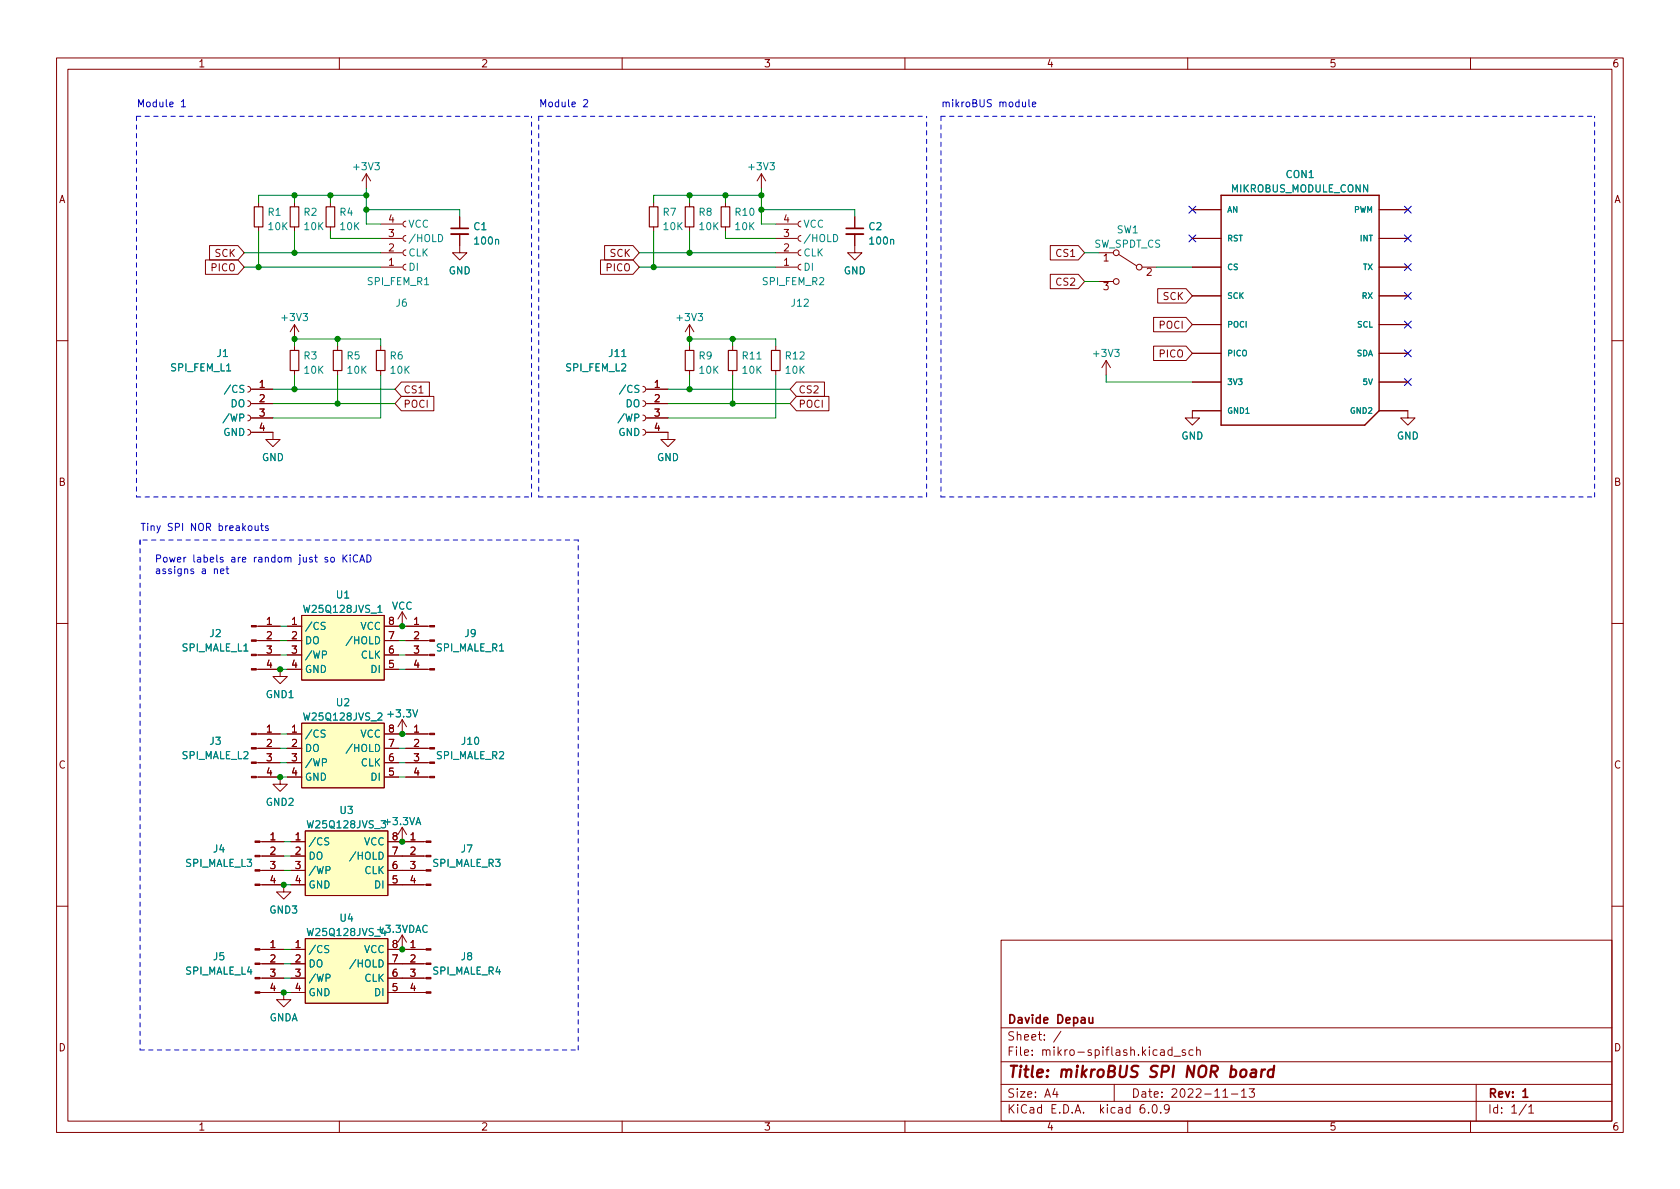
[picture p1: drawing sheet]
<svg xmlns="http://www.w3.org/2000/svg" width="297mm" height="210mm" viewBox="0 0 297 210" stroke-linecap="round" stroke-linejoin="round" font-family="sans-serif">
<g fill="none" stroke="#840000" stroke-width=".18">
<path d="M10 10.2h277v190.1h-277zM12 12.2h273v186.1h-273zM60 10.2v2M110 10.2v2M160 10.2v2M210 10.2v2M260 10.2v2M45.7 35.8v.8M52.1 35.8v.8M58.4 35.8v.8M64.8 30.7l-.8 1.3M64.8 30.7v2.6"/>
<path d="M64.8 30.7l.7 1.3M67.3 39.6h3.8M71.8 39.1l-.4 .2-.2 .3 .2 .4 .4 .1M81.3 38.3v2.1M115.6 35.8v.8M121.9 35.8v.8M128.3 35.8v.8M134.6 30.7l-.7 1.3M134.6 30.7v2.6M134.6 30.7l.8 1.3M137.2 39.6h3.8M141.6 39.1l-.4 .2-.1 .3 .1 .4 .4 .1"/>
<path d="M151.1 38.3v2.1M210.8 37.1h5.1M243.8 37.1h5.1M36.3 46h5.8l1.1 1.2-1.1 1.3h-5.8zM37 43.4h5.1l1.1 1.3-1.1 1.3h-5.1zM45.7 40.1v.8M52.1 40.1v.8M52.1 57.4v2.5M52.1 57.4l-.8 1.3M52.1 57.4l.7 1.3M58.4 40.1v.8M67.3 47.2h3.8"/>
<path d="M67.3 42.2h3.8M67.3 44.7h3.8M71.8 46.7l-.4 .2-.2 .3 .2 .4 .4 .1M71.8 44.2l-.4 .1-.2 .4 .2 .4 .4 .1M71.8 41.7l-.4 .1-.2 .4 .2 .3 .4 .2M81.3 41.4v3.3h1.2l-1.2 1.3-1.3-1.3h1.3M106.2 46h5.7l1.1 1.2-1.1 1.3h-5.7zM106.9 43.4h5l1.1 1.3-1.1 1.3h-5zM115.6 40.1v.8M121.9 57.4l-.7 1.3M121.9 40.1v.8M121.9 57.4v2.5"/>
<path d="M121.9 57.4l.8 1.3M128.3 40.1v.8M137.2 47.2h3.8M137.2 42.2h3.8M137.2 44.7h3.8M141.6 46.7l-.4 .2-.1 .3 .1 .4 .4 .1M141.6 44.2l-.4 .1-.1 .4 .1 .4 .4 .1M141.6 41.7l-.4 .1-.1 .4 .1 .3 .4 .2M151.1 41.4v3.3h1.3l-1.3 1.3-1.2-1.3h1.2M185.7 43.4h5l1.1 1.3-1.1 1.3h-5zM185.7 48.5h5l1.1 1.3-1.1 1.2h-5zM194.3 44.7h2.5"/>
<path d="M194.3 49.8h2.5M197.7 45l3.2 2M201.9 47.2h2.6M204 56.1h5.7l1.1 1.3-1.1 1.3h-5.7zM204.7 51h5l1.1 1.3-1.1 1.3h-5zM210.8 57.4h5.1M210.8 52.3h5.1M210.8 47.2h5.1M210.8 42.2h5.1M243.8 57.4h5.1M243.8 52.3h5.1M243.8 47.2h5.1"/>
<path d="M243.8 42.2h5.1M10 60.2h2M43.8 68.3l.4 .2 .1 .3-.1 .4-.4 .1M43.8 70.9l.4 .1 .1 .4-.1 .3-.4 .2M43.8 73.4l.4 .1 .1 .4-.1 .4-.4 .1M43.8 75.9l.4 .2 .1 .3-.1 .4-.4 .2M44.4 76.4h3.9v1.3h1.2l-1.2 1.3-1.3-1.3h1.3M44.4 68.8h3.9M44.4 71.4h3.9M44.4 73.9h3.9M52.1 61.2v.8M52.1 65.5v.8"/>
<path d="M59.7 61.2v.8M59.7 65.5v.8M67.3 61.2v.8M67.3 65.5v.8M71 67.6h4.9v2.5h-4.9l-1.2-1.3zM71 70.1h5.7v2.5h-5.7l-1.2-1.2zM113.7 68.3l.3 .2 .2 .3-.2 .4-.3 .1M113.7 70.9l.3 .1 .2 .4-.2 .3-.3 .2M113.7 73.4l.3 .1 .2 .4-.2 .4-.3 .1M113.7 75.9l.3 .2 .2 .3-.2 .4-.3 .2M114.3 76.4h3.8v1.3h1.3l-1.3 1.3-1.3-1.3h1.3M114.3 68.8h3.8"/>
<path d="M114.3 71.4h3.8M114.3 73.9h3.8M121.9 61.2v.8M121.9 65.5v.8M129.5 61.2v.8M129.5 65.5v.8M137.2 61.2v.8M137.2 65.5v.8M140.8 70.1h5.8v2.5h-5.8l-1.1-1.2zM140.8 67.6h5v2.5h-5l-1.1-1.3zM195.6 63.7l-.8 1.3M195.6 63.7v2.6"/>
<path d="M195.6 63.7l.7 1.3M204 61.2h5.7l1.1 1.3-1.1 1.2h-5.7zM210.8 67.6h5.1M210.8 62.5h5.1M215.9 72.6h-5.1v1.3h1.3l-1.3 1.3-1.3-1.3h1.3M243.8 72.6h5.1v1.3h1.3l-1.3 1.3-1.3-1.3h1.3M243.8 67.6h5.1M243.8 62.5h5.1M285 60.2h2M10 110.2h2M45.3 118.4h4.2v1.2h1.3l-1.3 1.3-1.2-1.3h1.2M45.3 115.8h4.2"/>
<path d="M45.3 113.3h4.2M45.3 110.7h4.2M50.8 118.4h2.5M50.8 115.8h2.5M50.8 113.3h2.5M50.8 110.7h2.5M53.3 108.8h14.6v11.5h-14.6zM67.9 118.4h2.6M67.9 115.8h2.6M67.9 113.3h2.6M67.9 110.7h2.6M71.1 108.2v2.5"/>
<path d="M71.1 108.2l-.7 1.3M71.1 108.2l.8 1.3M71.8 118.4h4.2M71.8 115.8h4.2M71.8 113.3h4.2M71.8 110.7h4.2M285 110.2h2M45.3 137.4h4.2v1.3h1.3l-1.3 1.2-1.2-1.2h1.2M45.3 134.9h4.2M45.3 132.3h4.2M45.3 129.8h4.2M50.8 137.4h2.5"/>
<path d="M50.8 134.9h2.5M50.8 132.3h2.5M50.8 129.8h2.5M53.3 127.9h14.6v11.4h-14.6zM67.9 137.4h2.6M67.9 134.9h2.6M67.9 132.3h2.6M67.9 129.8h2.6M71.1 127.2v2.6M71.1 127.2l-.7 1.3M71.1 127.2l.8 1.3M71.8 137.4h4.2"/>
<path d="M71.8 134.9h4.2M71.8 132.3h4.2M71.8 129.8h4.2M45.9 156.5h4.3v1.2h1.2l-1.2 1.3-1.3-1.3h1.3M45.9 148.8h4.3M45.9 151.4h4.3M45.9 153.9h4.3M51.4 148.8h2.6M51.4 151.4h2.6M51.4 153.9h2.6M51.4 156.5h2.6M54 146.9h14.6v11.5h-14.6z"/>
<path d="M68.6 148.8h6.7M68.6 151.4h6.7M68.6 153.9h6.7M68.6 156.5h6.7M71.1 146.3v2.5M71.1 146.3l-.7 1.3M71.1 146.3l.8 1.3M10 160.2h2M45.9 175.5h4.3v1.3h1.2l-1.2 1.2-1.3-1.2h1.3M45.9 173h4.3M45.9 170.4h4.3M45.9 167.9h4.3"/>
<path d="M51.4 175.5h2.6M51.4 173h2.6M51.4 170.4h2.6M51.4 167.9h2.6M54 166h14.6v11.4h-14.6zM68.6 175.5h6.7M68.6 173h6.7M68.6 170.4h6.7M68.6 167.9h6.7M71.1 165.3l-.7 1.3M71.1 165.3v2.6M71.1 165.3l.8 1.3"/>
<path d="M177 166.3h108v32h-108zM285 160.2h2M60 198.3v2M110 198.3v2M160 198.3v2M177 194.8h108M177 191.8h108M177 187.8h108M177 181.8h108M186.5 192.5l-.4 1h1M186.9 193v1M187.6 182.4l-1.3 1.9"/>
<path d="M197 191.8v3M202.3 195.3a.59 .59 0 0 0-.7 .7v.5l.1 .3h.4l.3-.1v-.5l-.1-.2-.4-.1-.3 .3M203.1 196.7v.1M203.9 195.4l.2-.1a.81 .81 0 0 1 .6 .7 .81 .81 0 0 1-.3 .8h-.2a.81 .81 0 0 1-.6-.6 .81 .81 0 0 1 .3-.8zM205.2 196.7v.1M206.7 196l-.3 .3h-.3l-.2-.3 .1-.6 .4-.1 .2 .2a.99 .99 0 0 1-.3 1.3h-.3M207.2 185.7l-.4-.1-.3 .3v.4l.1 .3h.6M207.2 185.1v1.5M207.6 186.8h1.1M209.6 185.7l-.4-.1-.2 .2 .1 .3 .5 .1v.4h-.6M210 198.3v2M210.9 185.7l-.4-.1-.3 .3v.4l.2 .3h.5"/>
<path d="M211.6 185.8l.2-.2 .3 .1 .1 .9M211.6 185.1v1.5M216.2 194h.9M217.7 193.5h1.2M219.5 193l.4-.5v1.5M219.5 194h.9M220.9 192.5h.9l-.5 .6 .4 .1v.7l-.2 .1h-.4l-.2-.1M260 198.3v2M261 191.8v6.5M269.9 195.3l-1.3 1.9M270.3 195.8l.4-.5v1.5M270.3 196.8h.9"/>
<circle cx="197.4" cy="44.7" r=".51"/>
<circle cx="197.4" cy="49.8" r=".51"/>
<circle cx="201.4" cy="47.2" r=".51"/>
</g>
<path d="M79.8 40.4h3M149.6 40.4h3.1M192.6 179.9v1h.4l.2-.1M193.2 179.9v1M269.3 193l.4-.5v1.5M269.3 194h.8" fill="none" stroke="#840000" stroke-width=".3"/>
<path d="M221.3 189.2l.2-.1 .5 .1v1.3M222.1 189.6l-.7 .1a.4 .4 0 0 0-.3 .3 .4 .4 0 0 0 .2 .5l.7-.1M223.1 189.1l-.2 1.4M223.7 189.1l-.4 .1-.2 .3M225.2 189.2a.66 .66 0 0 0-1 .3l-.1 .6 .2 .3 .2 .1 .5-.1M225.3 188.5l-.3 2" fill="none" stroke="#840000" stroke-width=".4"/>
<path d="M45 36.6h1.5v3.5h-1.5zM51.3 36.6h1.5v3.5h-1.5zM57.7 36.6h1.5v3.5h-1.5zM114.8 36.6h1.5v3.5h-1.5zM121.2 36.6h1.5v3.5h-1.5zM127.5 36.6h1.5v3.5h-1.5zM51.3 62h1.5v3.5h-1.5zM58.9 62h1.6v3.5h-1.6zM66.5 62h1.6v3.5h-1.6zM121.2 62h1.5v3.5h-1.5zM128.8 62h1.5v3.5h-1.5zM136.4 62h1.5v3.5h-1.5z" fill="none" stroke="#840000" stroke-width=".2"/>
<path d="M215.9 34.5h27.9v38.1l-2.5 2.6h-25.4z" fill="none" stroke="#840000" stroke-width=".25"/>
<g fill="none" stroke="#008484" stroke-width=".18">
<path d="M77.5 41.5a.64 .64 0 0 1 .8 .6 .64 .64 0 0 1-.8 .6zM147.4 41.5a.64 .64 0 0 1 .7 .6 .64 .64 0 0 1-.7 .6zM40.5 73.2l-1.1 1.6M40.8 68.1l-1.1 1.6M110.4 73.2l-1.1 1.6M110.6 68.1l-1.1 1.6M57 115.8l.6-.1 .1-.2v-.3l-.7-.1v1.3M57.5 110.1l-.5-.1-.2 .2v.3l.6 .3 .1 .3-.2 .2h-.5M62.3 112.5l-1.1 1.7M66.8 108.3h.7M57 134.8h.6l.1-.2v-.3l-.7-.1v1.2M57.5 129.2l-.5-.1-.2 .1v.4l.6 .2 .1 .3-.2 .3-.5-.1"/>
<path d="M62.3 131.6l-1.1 1.6M57.6 153.9l.6-.1 .2-.2-.1-.3-.7-.1v1.3M58.1 148.2l-.5-.1-.1 .2v.3l.5 .3 .1 .3-.2 .2h-.5M62.9 150.6l-1.1 1.7M57.6 172.9h.6l.2-.2-.1-.3-.7-.1v1.2M58.1 167.3l-.5-.1-.1 .1v.4l.5 .2 .1 .3-.2 .3-.5-.1M62.9 169.7l-1.1 1.6"/>
</g>
<path d="M79.8 41.4h3M149.6 41.4h3.1" fill="none" stroke="#840000" stroke-width=".33"/>
<g fill="#ffffc2" stroke="#ffffc2" stroke-width=".18">
<path d="M54 146.9h14.6v11.5h-14.6z"/>
<path d="M54 166h14.6v11.4h-14.6z"/>
<path d="M53.3 108.8h14.6v11.5h-14.6z"/>
<path d="M53.3 127.9h14.6v11.4h-14.6z"/>
</g>
<g fill="#840000" stroke="#840000" stroke-width=".18">
<path d="M44.4 137.3h.9v.2h-.9z"/>
<path d="M44.4 134.7h.9v.3h-.9z"/>
<path d="M44.4 132.2h.9v.3h-.9z"/>
<path d="M44.4 129.7h.9v.2h-.9z"/>
<path d="M75.3 175.4h.9v.2h-.9z"/>
<path d="M75.3 172.8h.9v.3h-.9z"/>
<path d="M75.3 170.3h.9v.3h-.9z"/>
<path d="M75.3 167.8h.9v.2h-.9z"/>
<path d="M45.1 156.3h.8v.3h-.8z"/>
<path d="M45.1 153.8h.8v.2h-.8z"/>
<path d="M45.1 151.3h.8v.2h-.8z"/>
<path d="M45.1 148.7h.8v.3h-.8z"/>
<path d="M76 137.3h.8v.2h-.8z"/>
<path d="M76 134.7h.8v.3h-.8z"/>
<path d="M76 132.2h.8v.3h-.8z"/>
<path d="M76 129.7h.8v.2h-.8z"/>
<path d="M45.1 175.4h.8v.2h-.8z"/>
<path d="M45.1 172.8h.8v.3h-.8z"/>
<path d="M45.1 170.3h.8v.3h-.8z"/>
<path d="M45.1 167.8h.8v.2h-.8z"/>
<path d="M44.4 118.2h.9v.3h-.9z"/>
<path d="M44.4 115.7h.9v.2h-.9z"/>
<path d="M44.4 113.2h.9v.2h-.9z"/>
<path d="M44.4 110.6h.9v.3h-.9z"/>
<path d="M75.3 156.3h.9v.3h-.9z"/>
<path d="M75.3 153.8h.9v.2h-.9z"/>
<path d="M75.3 151.3h.9v.2h-.9z"/>
<path d="M75.3 148.7h.9v.3h-.9z"/>
<path d="M76 118.2h.8v.3h-.8z"/>
<path d="M76 115.7h.8v.2h-.8z"/>
<path d="M76 113.2h.8v.2h-.8z"/>
<path d="M76 110.6h.8v.3h-.8z"/>
</g>
<g fill="none" stroke="#0000c2" stroke-width=".18">
<path d="M32.1 18l.3-.4v1.3M32.1 18.9h.7M103.2 17.7l.5-.1 .2 .4-.8 .9h.8M180.8 18v.8l.3 .1 .2-.1M181.3 18v.9M181.9 17.6v1.1l.2 .2M182.5 18.5l.6-.2v-.2l-.4-.1-.2 .2 .1 .6h.5M45.1 93l.1 .8h.3l.1-.1M45.6 93v.8M46.1 93h.5M46.2 92.5v1.1l.4 .2M47.4 93h-.3l-.2 .2 .1 .1 .4 .2v.3h-.5"/>
<path d="M58.6 98.6l.3-.1 .2 .3v.4l-.2 .2-.3-.1-.1-.1zM60.6 98.1v1.3M60.8 98.7l.6 .7M61.4 98.1l-.8 .7M61.9 98.1v.1M61.9 98.5v.9M63.2 98.2a.6 .6 0 0 0-.8 .5 .6 .6 0 0 0 .6 .7l.2-.1M63.6 99.4l.4-1.3 .5 1.3M63.7 99h.6M64.9 98.1a.64 .64 0 0 1 .7 .7 .64 .64 0 0 1-.7 .6zM37.9 100.7l.2-.1 .3 .1v.7M39 101l.6-.1-.1-.2-.3-.1-.2 .2 .1 .6h.4"/>
<path d="M40 100.6h.4M40.1 100.2v1.1l.3 .1"/>
</g>
<g fill="none" stroke="#0000c2" stroke-width=".18" stroke-dasharray=".8 .8">
<path d="M24.1 20.6v67.3M24.1 20.6h69.9M95.2 20.6h68.6M95.2 20.6v67.3M166.4 20.6v67.3M166.4 20.6h115.5M24.1 87.9h69.9M24.8 95.5v1.3M24.8 95.5v90.2M94 87.9v-67.3M95.2 87.9h68.6M102.2 95.5h-77.4"/>
<path d="M163.8 87.9v-67.3M166.4 87.9h115.5M281.9 87.9v-67.3M24.8 185.7h77.4M102.2 185.7v-90.2"/>
</g>
<g fill="none" stroke="#008400" stroke-width=".18">
<path d="M52.1 34.5v1.3M58.4 34.5v1.3M64.8 37.1h16.5v1.2M64.8 34.5h-19.1v1.3M64.8 33.3v6.3h2.5M121.9 34.5v1.3M128.3 34.5v1.3M134.6 34.5h-19v1.3M134.6 33.3v6.3h2.6M134.6 37.1h16.5v1.2M43.2 47.2h24.1M43.2 44.7h24.1"/>
<path d="M45.7 40.9v6.3M52.1 40.9v3.8M58.4 40.9v1.3h8.9M59.7 59.9v1.3M113 47.2h24.2M113 44.7h24.2M115.6 40.9v6.3M121.9 40.9v3.8M128.3 40.9v1.3h8.9M129.5 59.9v1.3M191.8 44.7h2.5M191.8 49.8h2.5"/>
<path d="M204.5 47.2h6.3M48.3 71.4h21.5M48.3 68.8h21.5M52.1 61.2v-1.3h15.2v1.3M52.1 66.3v2.5M59.7 66.3v5.1M67.3 66.3v7.6h-19M118.1 71.4h21.6M118.1 68.8h21.6M121.9 61.2v-1.3h15.3v1.3M121.9 66.3v2.5M129.5 66.3v5.1"/>
<path d="M137.2 66.3v7.6h-19.1M195.6 66.3v1.3h15.2M49.5 115.8h1.3M49.5 113.3h1.3M49.5 110.7h1.3M49.5 118.4h1.3M70.5 115.8h1.3M70.5 113.3h1.3M70.5 110.7h1.3M70.5 118.4h1.3M49.5 137.4h1.3M49.5 129.8h1.3"/>
<path d="M49.5 134.9h1.3M49.5 132.3h1.3M70.5 137.4h1.3M70.5 129.8h1.3M70.5 134.9h1.3M70.5 132.3h1.3M50.2 156.5h1.2M50.2 153.9h1.2M50.2 151.4h1.2M50.2 148.8h1.2M50.2 167.9h1.2M50.2 175.5h1.2"/>
<path d="M50.2 170.4h1.2M50.2 173h1.2"/>
</g>
<g fill="none" stroke="#000084" stroke-width=".18">
<path d="M210.2 36.5l1.2 1.2M211.4 36.5l-1.2 1.2M248.3 36.5l1.2 1.2M249.5 36.5l-1.2 1.2M210.2 41.5l1.2 1.3M211.4 41.5l-1.2 1.3M248.3 56.8l1.2 1.2M248.3 46.6l1.2 1.2M248.3 41.5l1.2 1.3M248.3 51.7l1.2 1.2M249.5 56.8l-1.2 1.2M249.5 46.6l-1.2 1.2"/>
<path d="M249.5 41.5l-1.2 1.3M249.5 51.7l-1.2 1.2M248.3 66.9l1.2 1.3M248.3 61.9l1.2 1.2M249.5 66.9l-1.2 1.3M249.5 61.9l-1.2 1.2"/>
</g>
<g fill="#008400" stroke="#008400" stroke-width=".18">
<circle cx="49.5" cy="137.4" r=".46"/>
<circle cx="49.5" cy="118.4" r=".46"/>
<circle cx="71.1" cy="110.7" r=".46"/>
<circle cx="71.1" cy="129.8" r=".46"/>
<circle cx="64.8" cy="34.5" r=".46"/>
<circle cx="64.8" cy="37.1" r=".46"/>
<circle cx="45.7" cy="47.2" r=".46"/>
<circle cx="52.1" cy="44.7" r=".46"/>
<circle cx="58.4" cy="34.5" r=".46"/>
<circle cx="52.1" cy="34.5" r=".46"/>
<circle cx="52.1" cy="59.9" r=".46"/>
<circle cx="59.7" cy="59.9" r=".46"/>
<circle cx="52.1" cy="68.8" r=".46"/>
<circle cx="59.7" cy="71.4" r=".46"/>
<circle cx="121.9" cy="34.5" r=".46"/>
<circle cx="121.9" cy="44.7" r=".46"/>
<circle cx="115.6" cy="47.2" r=".46"/>
<circle cx="128.3" cy="34.5" r=".46"/>
<circle cx="134.6" cy="37.1" r=".46"/>
<circle cx="134.6" cy="34.5" r=".46"/>
<circle cx="129.5" cy="71.4" r=".46"/>
<circle cx="121.9" cy="68.8" r=".46"/>
<circle cx="129.5" cy="59.9" r=".46"/>
<circle cx="121.9" cy="59.9" r=".46"/>
<circle cx="50.2" cy="156.5" r=".46"/>
<circle cx="50.2" cy="175.5" r=".46"/>
<circle cx="71.1" cy="148.8" r=".46"/>
<circle cx="71.1" cy="167.9" r=".46"/>
</g>
<text font-size="2.8" fill="#840000" x="178" y="190.6">Title: mikroBUS SPI NOR board</text>
<g font-size="2.1" fill="#840000">
<text x="178" y="184">Sheet: /</text>
<text x="178" y="181">Davide Depau</text>
<text x="178" y="186.7">File: mikro-spiflash.kicad_sch</text>
<text x="178" y="196.9">KiCad E.D.A. kicad 6.0.9</text>
<text x="178" y="194.1">Size: A4</text>
<text x="200" y="194.1">Date: 2022-11-13</text>
<text x="263" y="194.1">Rev: 1</text>
<text x="263" y="196.9">Id: 1/1</text>
</g>
<g font-size="1.8" fill="#840000">
<text x="35" y="11.9">1</text>
<text x="85" y="11.9">2</text>
<text x="135" y="11.9">3</text>
<text x="185" y="11.9">4</text>
<text x="235" y="11.9">5</text>
<text x="285" y="11.9">6</text>
<text x="10.3" y="35.9">A</text>
<text x="285.3" y="35.9">A</text>
<text x="68.7" y="41.9">3</text>
<text x="68.7" y="39.4">4</text>
<text x="138.6" y="41.9">3</text>
<text x="138.6" y="39.4">4</text>
<text x="37.4" y="48">PICO</text>
<text x="38" y="45.4">SCK</text>
<text x="68.7" y="47">1</text>
<text x="68.7" y="44.4">2</text>
<text x="107.3" y="48">PICO</text>
<text x="107.9" y="45.4">SCK</text>
<text x="138.6" y="47">1</text>
<text x="138.6" y="44.4">2</text>
<text x="186.9" y="45.4">CS1</text>
<text x="195.1" y="46.2">1</text>
<text x="186.9" y="50.5">CS2</text>
<text x="195.1" y="51.3">3</text>
<text x="202.7" y="48.8">2</text>
<text x="205.7" y="53">SCK</text>
<text x="205.1" y="58.1">POCI</text>
<text x="205.1" y="63.2">PICO</text>
<text x="45.9" y="68.6">1</text>
<text x="45.9" y="71.1">2</text>
<text x="71.3" y="69.6">CS1</text>
<text x="115.7" y="68.6">1</text>
<text x="115.7" y="71.1">2</text>
<text x="141.1" y="69.6">CS2</text>
<text x="45.9" y="73.7">3</text>
<text x="45.9" y="76.2">4</text>
<text x="71.3" y="72.1">POCI</text>
<text x="115.7" y="73.7">3</text>
<text x="115.7" y="76.2">4</text>
<text x="141.1" y="72.1">POCI</text>
<text x="10.3" y="85.9">B</text>
<text x="285.3" y="85.9">B</text>
<text x="47.1" y="110.5">1</text>
<text x="47.1" y="113">2</text>
<text x="51.6" y="110.5">1</text>
<text x="51.6" y="113">2</text>
<text x="68.7" y="113">7</text>
<text x="68.7" y="110.5">8</text>
<text x="73.2" y="110.5">1</text>
<text x="73.2" y="113">2</text>
<text x="47.1" y="115.6">3</text>
<text x="47.1" y="118.1">4</text>
<text x="51.6" y="115.6">3</text>
<text x="51.6" y="118.1">4</text>
<text x="68.7" y="118.1">5</text>
<text x="68.7" y="115.6">6</text>
<text x="73.2" y="115.6">3</text>
<text x="73.2" y="118.1">4</text>
<text x="47.1" y="129.5">1</text>
<text x="51.6" y="129.5">1</text>
<text x="68.7" y="129.5">8</text>
<text x="73.2" y="129.5">1</text>
<text x="10.3" y="135.9">C</text>
<text x="47.1" y="132.1">2</text>
<text x="47.1" y="134.6">3</text>
<text x="47.1" y="137.2">4</text>
<text x="51.6" y="132.1">2</text>
<text x="51.6" y="134.6">3</text>
<text x="51.6" y="137.2">4</text>
<text x="68.7" y="137.2">5</text>
<text x="68.7" y="134.6">6</text>
<text x="68.7" y="132.1">7</text>
<text x="73.2" y="132.1">2</text>
<text x="73.2" y="134.6">3</text>
<text x="73.2" y="137.2">4</text>
<text x="285.3" y="135.9">C</text>
<text x="47.8" y="148.6">1</text>
<text x="52.2" y="148.6">1</text>
<text x="69.4" y="148.6">8</text>
<text x="72.5" y="148.6">1</text>
<text x="47.8" y="151.1">2</text>
<text x="47.8" y="153.7">3</text>
<text x="52.2" y="151.1">2</text>
<text x="52.2" y="153.7">3</text>
<text x="69.4" y="153.7">6</text>
<text x="69.4" y="151.1">7</text>
<text x="72.5" y="151.1">2</text>
<text x="72.5" y="153.7">3</text>
<text x="47.8" y="156.2">4</text>
<text x="52.2" y="156.2">4</text>
<text x="69.4" y="156.2">5</text>
<text x="72.5" y="156.2">4</text>
<text x="47.8" y="167.6">1</text>
<text x="52.2" y="167.6">1</text>
<text x="69.4" y="167.6">8</text>
<text x="72.5" y="167.6">1</text>
<text x="47.8" y="170.2">2</text>
<text x="47.8" y="172.7">3</text>
<text x="52.2" y="170.2">2</text>
<text x="52.2" y="172.7">3</text>
<text x="69.4" y="172.7">6</text>
<text x="69.4" y="170.2">7</text>
<text x="72.5" y="170.2">2</text>
<text x="72.5" y="172.7">3</text>
<text x="47.8" y="175.3">4</text>
<text x="52.2" y="175.3">4</text>
<text x="69.4" y="175.3">5</text>
<text x="72.5" y="175.3">4</text>
<text x="10.3" y="185.9">D</text>
<text x="285.3" y="185.9">D</text>
<text x="35" y="199.9">1</text>
<text x="85" y="199.9">2</text>
<text x="135" y="199.9">3</text>
<text x="185" y="199.9">4</text>
<text x="235" y="199.9">5</text>
<text x="285" y="199.9">6</text>
</g>
<g font-size="1.8" fill="#0000c2">
<text x="24.1" y="18.9">Module 1</text>
<text x="95.2" y="18.9">Module 2</text>
<text x="166.4" y="18.9">mikroBUS module</text>
<text x="24.8" y="93.9">Tiny SPI NOR breakouts</text>
<text x="27.3" y="99.5">Power labels are random just so KiCAD</text>
<text x="27.3" y="101.5">assigns a net</text>
</g>
<g font-size="1.8" fill="#008484">
<text x="62.7" y="30.1">+3V3</text>
<text x="132.5" y="30.1">+3V3</text>
<text x="217.6" y="34">MIKROBUS_MODULE_CONN</text>
<text x="227.4" y="31.5">CON1</text>
<text x="47.4" y="38.1">R1</text>
<text x="47.5" y="40.7">10K</text>
<text x="53.8" y="38.1">R2</text>
<text x="53.9" y="40.7">10K</text>
<text x="60.1" y="38.1">R4</text>
<text x="60.2" y="40.7">10K</text>
<text x="72.1" y="40.3">VCC</text>
<text x="83.8" y="40.7">C1</text>
<text x="117.3" y="38.1">R7</text>
<text x="117.4" y="40.7">10K</text>
<text x="123.6" y="38.1">R8</text>
<text x="123.7" y="40.7">10K</text>
<text x="130.1" y="38.1">R10</text>
<text x="130.1" y="40.7">10K</text>
<text x="142" y="40.3">VCC</text>
<text x="153.6" y="40.7">C2</text>
<text x="197.5" y="41.3">SW1</text>
<text x="72.1" y="47.9">DI</text>
<text x="72.1" y="45.3">CLK</text>
<text x="72.1" y="42.8">/HOLD</text>
<text x="84.1" y="43.2">100n</text>
<text x="142" y="47.9">DI</text>
<text x="142" y="45.3">CLK</text>
<text x="142" y="42.8">/HOLD</text>
<text x="153.9" y="43.2">100n</text>
<text x="193.4" y="43.8">SW_SPDT_CS</text>
<text x="65" y="50.4">SPI_FEM_R1</text>
<text x="79.3" y="48.5">GND</text>
<text x="134.9" y="50.4">SPI_FEM_R2</text>
<text x="149.2" y="48.5">GND</text>
<text x="50" y="56.8">+3V3</text>
<text x="70" y="54.2">J6</text>
<text x="119.8" y="56.8">+3V3</text>
<text x="140" y="54.2">J12</text>
<text x="30.3" y="65.7">SPI_FEM_L1</text>
<text x="38.4" y="63.1">J1</text>
<text x="53.8" y="63.5">R3</text>
<text x="61.4" y="63.5">R5</text>
<text x="69" y="63.5">R6</text>
<text x="100.1" y="65.7">SPI_FEM_L2</text>
<text x="107.7" y="63.1">J11</text>
<text x="123.6" y="63.5">R9</text>
<text x="131.3" y="63.5">R11</text>
<text x="139" y="63.5">R12</text>
<text x="193.5" y="63.1">+3V3</text>
<text x="40.5" y="69.5">/CS</text>
<text x="53.9" y="66.1">10K</text>
<text x="61.5" y="66.1">10K</text>
<text x="69.1" y="66.1">10K</text>
<text x="110.3" y="69.5">/CS</text>
<text x="123.7" y="66.1">10K</text>
<text x="131.3" y="66.1">10K</text>
<text x="139" y="66.1">10K</text>
<text x="39.5" y="77.1">GND</text>
<text x="40.1" y="74.5">/WP</text>
<text x="40.8" y="72">DO</text>
<text x="109.4" y="77.1">GND</text>
<text x="109.9" y="74.5">/WP</text>
<text x="110.6" y="72">DO</text>
<text x="208.9" y="77.7">GND</text>
<text x="247" y="77.7">GND</text>
<text x="46.3" y="81.5">GND</text>
<text x="116.1" y="81.5">GND</text>
<text x="59.5" y="105.8">U1</text>
<text x="69.3" y="107.8">VCC</text>
<text x="37.1" y="112.6">J2</text>
<text x="53.8" y="111.4">/CS</text>
<text x="53.8" y="113.9">DO</text>
<text x="54" y="108.4">W25Q128JVS_1</text>
<text x="61.9" y="113.9">/HOLD</text>
<text x="63.7" y="111.4">VCC</text>
<text x="82.2" y="112.6">J9</text>
<text x="32.2" y="115.2">SPI_MALE_L1</text>
<text x="53.8" y="116.5">/WP</text>
<text x="53.8" y="119">GND</text>
<text x="63.8" y="116.5">CLK</text>
<text x="65.7" y="119">DI</text>
<text x="77.1" y="115.2">SPI_MALE_R1</text>
<text x="47.1" y="123.4">GND1</text>
<text x="59.5" y="124.9">U2</text>
<text x="37.1" y="131.7">J3</text>
<text x="53.8" y="130.4">/CS</text>
<text x="54" y="127.4">W25Q128JVS_2</text>
<text x="63.7" y="130.4">VCC</text>
<text x="68.8" y="126.8">+3.3V</text>
<text x="81.7" y="131.7">J10</text>
<text x="32.2" y="134.2">SPI_MALE_L2</text>
<text x="53.8" y="133">DO</text>
<text x="53.8" y="135.5">/WP</text>
<text x="61.9" y="133">/HOLD</text>
<text x="63.8" y="135.5">CLK</text>
<text x="77.1" y="134.2">SPI_MALE_R2</text>
<text x="47.1" y="142.5">GND2</text>
<text x="53.8" y="138">GND</text>
<text x="60.1" y="143.9">U3</text>
<text x="65.7" y="138">DI</text>
<text x="54.5" y="149.5">/CS</text>
<text x="54.6" y="146.5">W25Q128JVS_3</text>
<text x="64.3" y="149.5">VCC</text>
<text x="68.1" y="145.9">+3.3VA</text>
<text x="32.8" y="153.3">SPI_MALE_L3</text>
<text x="37.8" y="150.7">J4</text>
<text x="54.5" y="152">DO</text>
<text x="54.5" y="154.6">/WP</text>
<text x="62.6" y="152">/HOLD</text>
<text x="64.4" y="154.6">CLK</text>
<text x="76.5" y="153.3">SPI_MALE_R3</text>
<text x="81.6" y="150.7">J7</text>
<text x="47.7" y="161.5">GND3</text>
<text x="54.5" y="157.1">GND</text>
<text x="66.3" y="157.1">DI</text>
<text x="54.6" y="165.5">W25Q128JVS_4</text>
<text x="60.1" y="163">U4</text>
<text x="66.9" y="164.9">+3.3VDAC</text>
<text x="32.8" y="172.3">SPI_MALE_L4</text>
<text x="37.8" y="169.8">J5</text>
<text x="54.5" y="168.5">/CS</text>
<text x="54.5" y="171.1">DO</text>
<text x="54.5" y="173.6">/WP</text>
<text x="62.6" y="171.1">/HOLD</text>
<text x="64.3" y="168.5">VCC</text>
<text x="64.4" y="173.6">CLK</text>
<text x="76.5" y="172.3">SPI_MALE_R4</text>
<text x="81.6" y="169.8">J8</text>
<text x="54.5" y="176.1">GND</text>
<text x="66.3" y="176.1">DI</text>
<text x="47.6" y="180.6">GNDA</text>
</g>
<g font-size="1.4" fill="#008484">
<text x="216.9" y="37.6">AN</text>
<text x="239.4" y="37.6">PWM</text>
<text x="216.9" y="42.7">RST</text>
<text x="216.9" y="47.7">CS</text>
<text x="240.5" y="42.7">INT</text>
<text x="241" y="47.7">TX</text>
<text x="216.9" y="52.8">SCK</text>
<text x="240.9" y="52.8">RX</text>
<text x="216.9" y="57.9">POCI</text>
<text x="240" y="57.9">SCL</text>
<text x="216.9" y="63">PICO</text>
<text x="239.8" y="63">SDA</text>
<text x="216.9" y="68.1">3V3</text>
<text x="241.1" y="68.1">5V</text>
<text x="216.9" y="73.1">GND1</text>
<text x="238.9" y="73.1">GND2</text>
</g>
</svg>
